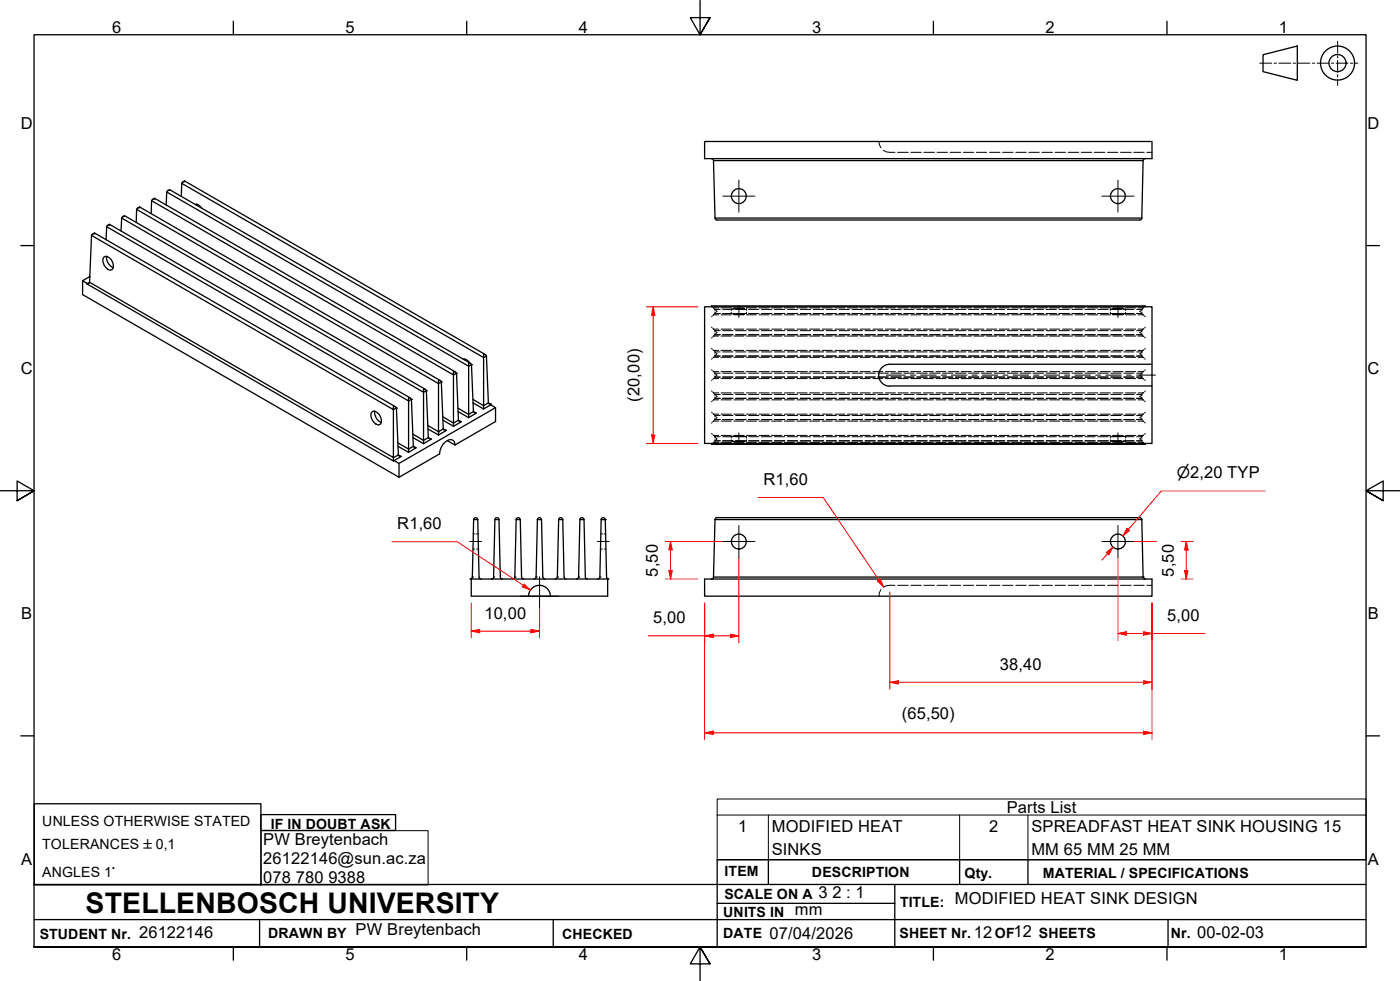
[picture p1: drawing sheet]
<svg xmlns="http://www.w3.org/2000/svg" width="410mm" height="287mm" viewBox="0 0 410 287" stroke-linecap="round" stroke-linejoin="round" font-family="sans-serif">
<!-- layer: Hidden Edges(ISO) -->
<g fill="none" stroke="#000" stroke-width=".29">
<path d="M257.4 41.4l.1 1 .4 .9M258.6 44l.9 .5 2.6 .1M262.8 44.6h3.1M266.7 44.6h3M270.5 44.6h3.1M274.4 44.6h3M278.2 44.6h3.1M282.1 44.6h3M285.9 44.6h3M289.8 44.6h3M293.6 44.6h3M297.4 44.6h3.1"/>
<path d="M301.2 44.6h3.1M305.1 44.6h3.1M308.9 44.6h3.1M312.7 44.6h3.1M316.6 44.6h3.1M320.4 44.6h3.1M324.3 44.6h3M328.1 44.6h3.1M332 44.6h3M335.8 44.6h1.5M208.3 89.5l.2 .2M208.3 95.8l.2 .2"/>
<path d="M208.5 92.5l-.2 .2M208.5 98.8l-.2 .1M208.7 89.9l.2 .2M208.7 96.2l.3 .3M208.9 92.2h.1M208.9 90.1h.1M208.9 98.4h.1M208.9 96.3h.1M208.9 90.1l.1 .2M208.9 96.3h1.5M208.9 90.1h1.5M208.9 92.2h1.5"/>
<path d="M208.9 98.4h1.5M209 92l-.3 .3M209 98.2l-.3 .4M209.2 90.4l.3 .4M209.2 96.7l.3 .3M209.4 91.8h.1M209.4 98h.1M209.4 91.3v.5M209.4 97.6v.4M209.4 98l-.2 .1M209.4 91.8l-.2 .1M209.4 98h1.5"/>
<path d="M209.4 91.8h1.5M209.5 91.5l-.1 .3M209.5 97.7l-.1 .3M209.7 90.9l.2 .2-.2 .2M209.7 97.2l.2 .2-.2 .2M210.9 90.6h-1.5v.3M210.9 96.8h-1.5v.4M211.1 96.3h3M211.1 90.1h3M211.1 92.2h3M211.1 98.4h3M211.6 96.8h3"/>
<path d="M211.6 98h3M211.6 90.6h3M211.6 91.8h3M214.1 90.4v.5M214.1 91.4v.5M214.6 90.4h3.5zM214.6 91.9h3.5zM214.9 96.3h2.9M214.9 90.1h2.9M214.9 92.2h2.9M214.9 98.4h2.9M215.4 96.8h3"/>
<path d="M215.4 98h3M215.4 90.6h3M215.4 91.8h3M218.6 90.4v.5M218.6 91.4v.5M218.6 96.3h2.9M218.6 90.1h2.9M218.6 92.2h2.9M218.6 98.4h2.9M219.2 96.8h3M219.2 98h3M219.2 90.6h3"/>
<path d="M219.2 91.8h3M222.2 96.3h3M222.2 90.1h3M222.2 92.2h3M222.2 98.4h3M222.9 96.8h3.1M222.9 98h3.1M222.9 90.6h3.1M222.9 91.8h3.1M225.9 96.3h3M225.9 90.1h3M225.9 92.2h3"/>
<path d="M225.9 98.4h3M226.8 96.8h3M226.8 98h3M226.8 90.6h3M226.8 91.8h3M229.7 96.3h2.9M229.7 90.1h2.9M229.7 92.2h2.9M229.7 98.4h2.9M230.6 96.8h3M230.6 98h3M230.6 90.6h3"/>
<path d="M230.6 91.8h3M233.4 96.3h2.9M233.4 90.1h2.9M233.4 92.2h2.9M233.4 98.4h2.9M234.3 96.8h3.1M234.3 98h3.1M234.3 90.6h3.1M234.3 91.8h3.1M237 96.3h3M237 90.1h3M237 92.2h3"/>
<path d="M237 98.4h3M238.1 96.8h3.1M238.1 98h3.1M238.1 90.6h3.1M238.1 91.8h3.1M240.7 96.3h3M240.7 90.1h3M240.7 92.2h3M240.7 98.4h3M241.9 96.8h3M241.9 98h3M241.9 90.6h3"/>
<path d="M241.9 91.8h3M244.5 96.3h2.9M244.5 90.1h2.9M244.5 92.2h2.9M244.5 98.4h2.9M245.7 96.8h3M245.7 98h3M245.7 90.6h3M245.7 91.8h3M248.2 96.3h2.9M248.2 90.1h2.9M248.2 92.2h2.9"/>
<path d="M248.2 98.4h2.9M249.5 96.8h3M249.5 98h3M249.5 90.6h3M249.5 91.8h3M251.8 96.3h3M251.8 90.1h3M251.8 92.2h3M251.8 98.4h3M253.3 96.8h3M253.3 98h3M253.3 90.6h3"/>
<path d="M253.3 91.8h3M255.6 96.3h2.9M255.6 90.1h2.9M255.6 92.2h2.9M255.6 98.4h2.9M257 96.8h3.1M257 98h3.1M257 90.6h3.1M257 91.8h3.1M259.3 96.3h2.9M259.3 90.1h2.9M259.3 92.2h2.9"/>
<path d="M259.3 98.4h2.9M260.9 96.8h3M260.9 98h3M260.9 90.6h3M260.9 91.8h3M263 96.3h2.9M263 90.1h2.9M263 92.2h2.9M263 98.4h2.9M264.7 96.8h3M264.7 98h3M264.7 90.6h3"/>
<path d="M264.7 91.8h3M266.6 96.3h3M266.6 90.1h3M266.6 92.2h3M266.6 98.4h3M268.4 96.8h3.1M268.4 98h3.1M268.4 90.6h3.1M268.4 91.8h3.1M270.4 96.3h2.9M270.4 90.1h2.9M270.4 92.2h2.9"/>
<path d="M270.4 98.4h2.9M272.2 96.8h3.1M272.2 98h3.1M272.2 90.6h3.1M272.2 91.8h3.1M274.1 96.3h2.9M274.1 90.1h2.9M274.1 92.2h2.9M274.1 98.4h2.9M276 96.8h3M276 98h3M276 90.6h3"/>
<path d="M276 91.8h3M277.7 96.3h3M277.7 90.1h3M277.7 92.2h3M277.7 98.4h3M279.8 96.8h3M279.8 98h3M279.8 90.6h3M279.8 91.8h3M281.4 96.3h3M281.4 90.1h3M281.4 92.2h3"/>
<path d="M281.4 98.4h3M283.6 96.8h3M283.6 98h3M283.6 90.6h3M283.6 91.8h3M285.2 96.3h2.9M285.2 90.1h2.9M285.2 92.2h2.9M285.2 98.4h2.9M287.3 96.8h3.1M287.3 98h3.1M287.3 90.6h3.1"/>
<path d="M287.3 91.8h3.1M288.9 96.3h2.9M288.9 90.1h2.9M288.9 92.2h2.9M288.9 98.4h2.9M291.1 96.8h3.1M291.1 98h3.1M291.1 90.6h3.1M291.1 91.8h3.1M292.5 96.3h3M292.5 90.1h3M292.5 92.2h3"/>
<path d="M292.5 98.4h3M295 96.8h3M295 98h3M295 90.6h3M295 91.8h3M296.2 96.3h3M296.2 90.1h3M296.2 92.2h3M296.2 98.4h3M298.7 96.8h3.1M298.7 98h3.1M298.7 90.6h3.1"/>
<path d="M298.7 91.8h3.1M300 96.3h2.9M300 90.1h2.9M300 92.2h2.9M300 98.4h2.9M302.5 96.8h3.1M302.5 98h3.1M302.5 90.6h3.1M302.5 91.8h3.1M303.7 96.3h2.9M303.7 90.1h2.9M303.7 92.2h2.9"/>
<path d="M303.7 98.4h2.9M306.3 96.8h3M306.3 98h3M306.3 90.6h3M306.3 91.8h3M307.3 96.3h3M307.3 90.1h3M307.3 92.2h3M307.3 98.4h3M310.1 96.8h3M310.1 98h3M310.1 90.6h3"/>
<path d="M310.1 91.8h3M311.1 96.3h2.9M311.1 90.1h2.9M311.1 92.2h2.9M311.1 98.4h2.9M313.9 96.8h3M313.9 98h3M313.9 90.6h3M313.9 91.8h3M314.8 96.3h2.9M314.8 90.1h2.9M314.8 92.2h2.9"/>
<path d="M314.8 98.4h2.9M317.7 96.8h3M317.7 98h3M317.7 90.6h3M317.7 91.8h3M318.5 96.3h2.9M318.5 90.1h2.9M318.5 92.2h2.9M318.5 98.4h2.9M321.4 96.8h3.1M321.4 98h3.1M321.4 90.6h3.1"/>
<path d="M321.4 91.8h3.1M322.1 96.3h3M322.1 90.1h3M322.1 92.2h3M322.1 98.4h3M325.1 90.4v.5M325.1 91.4v.5M325.2 96.8h3.1M325.2 98h3.1M325.2 90.6h3.1M325.2 91.8h3.1M325.6 90.4h3.5z"/>
<path d="M325.6 91.9h3.5zM325.9 96.3h2.9M325.9 90.1h2.9M325.9 92.2h2.9M325.9 98.4h2.9M329.1 96.8h2.9M329.1 98h2.9M329.1 90.6h2.9M329.1 91.8h2.9M329.6 90.4v.5M329.6 91.4v.5M329.6 96.3h2.9"/>
<path d="M329.6 90.1h2.9M329.6 92.2h2.9M329.6 98.4h2.9M332.8 96.8h1.5v.4M332.8 98h1.5M332.8 90.6h1.5v.3M332.8 91.8h1.5M333.2 96.3h1.5l-.1 .2M333.2 90.1h1.5l-.1 .2M333.2 92.2h1.5M333.2 98.4h1.5M333.9 97.2l-.1 .2 .1 .2"/>
<path d="M333.9 90.9l-.1 .2 .1 .2M334.1 97.7l.2 .3M334.1 91.5l.2 .3M334.3 98h.1M334.3 91.8h.1M334.3 91.3v.5M334.3 97.6v.4M334.3 98l.2 .1M334.3 91.8l.2 .1M334.5 96.7l-.4 .3M334.5 90.4l-.4 .4M334.6 98.2l.1 .2"/>
<path d="M334.6 92l.1 .2M334.7 96.3h.1M334.7 90.1h.1M334.7 98.4h.1M334.7 92.2h.1M334.7 98.4l.3 .2M334.7 92.2l.3 .1M335 96.2l-.3 .1M335 89.9l-.3 .2M335.2 98.8l.1 .1M335.2 92.5l.1 .2M335.3 95.8l-.1 .2"/>
<path d="M335.3 89.5l-.1 .2M208.3 102l.2 .2M208.3 114.4l.2 .2M208.3 108.2l.2 .2M208.5 105l-.2 .2M208.5 117.4l-.2 .2M208.5 111.2l-.2 .2M208.7 102.4l.3 .3M208.7 114.8l.3 .3M208.7 108.6l.3 .3M208.9 104.6h.1M208.9 102.6h.1"/>
<path d="M208.9 117h.1M208.9 115h.1M208.9 110.8h.1M208.9 108.8h.1M208.9 115h1.5M208.9 102.6h1.5M208.9 117h1.5M208.9 104.6h1.5M208.9 108.8h1.5M208.9 110.8h1.5M209 104.5l-.3 .3M209 116.9l-.3 .3"/>
<path d="M209 110.7l-.3 .3M209.2 102.9l.3 .3M209.2 115.3l.2 .2M209.2 109l.2 .2M209.4 104.2h.1M209.4 116.6h.1M209.4 110.4h.1M209.4 103.8v.4M209.4 109.2v.4M209.4 110v.4M209.4 115.5v.3M209.4 116.2v.4"/>
<path d="M209.4 104.2l-.2 .1M209.4 115.5l.1 .1M209.4 116.6l-.2 .2M209.4 115.5h1.5M209.4 116.6h1.5M209.4 104.2h1.5M209.4 109.2l.1 .2M209.4 110.4l-.2 .2M209.4 109.2h1.5M209.4 110.4h1.5M209.5 104l-.1 .2M209.5 116.4l-.1 .2"/>
<path d="M209.5 110.2l-.1 .2M209.7 103.4l.2 .2-.2 .2M209.7 115.8l.2 .2-.2 .2M209.7 109.6l.2 .2-.2 .2M210.9 103h-1.5v.4M211.1 115h3M211.1 102.6h3M211.1 117h3M211.1 104.6h3M211.1 108.8h3M211.1 110.8h3M211.6 115.5h3"/>
<path d="M211.6 116.6h3M211.6 103h3M211.6 104.2h3M211.6 109.2h3M211.6 110.4h3M214.9 115h2.9M214.9 102.6h2.9M214.9 117h2.9M214.9 104.6h2.9M214.9 108.8h2.9M214.9 110.8h2.9M215.4 115.5h3"/>
<path d="M215.4 116.6h3M215.4 103h3M215.4 104.2h3M215.4 109.2h3M215.4 110.4h3M218.6 115h2.9M218.6 102.6h2.9M218.6 117h2.9M218.6 104.6h2.9M218.6 108.8h2.9M218.6 110.8h2.9M219.2 115.5h3"/>
<path d="M219.2 116.6h3M219.2 103h3M219.2 104.2h3M219.2 109.2h3M219.2 110.4h3M222.2 115h3M222.2 102.6h3M222.2 117h3M222.2 104.6h3M222.2 108.8h3M222.2 110.8h3M222.9 115.5h3.1"/>
<path d="M222.9 116.6h3.1M222.9 103h3.1M222.9 104.2h3.1M222.9 109.2h3.1M222.9 110.4h3.1M225.9 115h3M225.9 102.6h3M225.9 117h3M225.9 104.6h3M225.9 108.8h3M225.9 110.8h3M226.8 115.5h3"/>
<path d="M226.8 116.6h3M226.8 103h3M226.8 104.2h3M226.8 109.2h3M226.8 110.4h3M229.7 115h2.9M229.7 102.6h2.9M229.7 117h2.9M229.7 104.6h2.9M229.7 108.8h2.9M229.7 110.8h2.9M230.6 115.5h3"/>
<path d="M230.6 116.6h3M230.6 103h3M230.6 104.2h3M230.6 109.2h3M230.6 110.4h3M233.4 115h2.9M233.4 102.6h2.9M233.4 117h2.9M233.4 104.6h2.9M233.4 108.8h2.9M233.4 110.8h2.9M234.3 115.5h3.1"/>
<path d="M234.3 116.6h3.1M234.3 103h3.1M234.3 104.2h3.1M234.3 109.2h3.1M234.3 110.4h3.1M237 115h3M237 102.6h3M237 117h3M237 104.6h3M237 108.8h3M237 110.8h3M238.1 115.5h3.1"/>
<path d="M238.1 116.6h3.1M238.1 103h3.1M238.1 104.2h3.1M238.1 109.2h3.1M238.1 110.4h3.1M240.7 115h3M240.7 102.6h3M240.7 117h3M240.7 104.6h3M240.7 108.8h3M240.7 110.8h3M241.9 115.5h3"/>
<path d="M241.9 116.6h3M241.9 103h3M241.9 104.2h3M241.9 109.2h3M241.9 110.4h3M244.5 115h2.9M244.5 102.6h2.9M244.5 117h2.9M244.5 104.6h2.9M244.5 108.8h2.9M244.5 110.8h2.9M245.7 115.5h3"/>
<path d="M245.7 116.6h3M245.7 103h3M245.7 104.2h3M245.7 109.2h3M245.7 110.4h3M248.2 115h2.9M248.2 102.6h2.9M248.2 117h2.9M248.2 104.6h2.9M248.2 108.8h2.9M248.2 110.8h2.9M249.5 115.5h3"/>
<path d="M249.5 116.6h3M249.5 103h3M249.5 104.2h3M249.5 109.2h3M249.5 110.4h3M251.8 115h3M251.8 102.6h3M251.8 117h3M251.8 104.6h3M251.8 108.8h3M251.8 110.8h3M253.3 115.5h3"/>
<path d="M253.3 116.6h3M253.3 103h3M253.3 104.2h3M253.3 109.2h3M253.3 110.4h3M255.6 115h2.9M255.6 102.6h2.9M255.6 117h2.9M255.6 104.6h2.9M255.6 108.8h2.9M255.6 110.8h2.9M257 115.5h3.1"/>
<path d="M257 116.6h3.1M257 103h3.1M257 104.2h3.1M257 109.2h3.1M257 110.4h3.1M259.3 115h2.9M259.3 102.6h2.9M259.3 117h2.9M259.3 104.6h2.9M259.3 108.8h2.9M259.3 110.8h2.9M260.9 115.5h3"/>
<path d="M260.9 116.6h3M260.9 103h3M260.9 104.2h3M260.9 109.2h3M260.9 110.4h3M263 115h2.9M263 102.6h2.9M263 117h2.9M263 104.6h2.9M263 108.8h2.9M263 110.8h2.9M264.7 115.5h3"/>
<path d="M264.7 116.6h3M264.7 103h3M264.7 104.2h3M264.7 109.2h3M264.7 110.4h3M266.6 115h3M266.6 102.6h3M266.6 117h3M266.6 104.6h3M266.6 108.8h3M266.6 110.8h3M268.4 115.5h3.1"/>
<path d="M268.4 116.6h3.1M268.4 103h3.1M268.4 104.2h3.1M268.4 109.2h3.1M268.4 110.4h3.1M270.4 115h2.9M270.4 102.6h2.9M270.4 117h2.9M270.4 104.6h2.9M270.4 108.8h2.9M270.4 110.8h2.9M272.2 115.5h3.1"/>
<path d="M272.2 116.6h3.1M272.2 103h3.1M272.2 104.2h3.1M272.2 109.2h3.1M272.2 110.4h3.1M274.1 115h2.9M274.1 102.6h2.9M274.1 117h2.9M274.1 104.6h2.9M274.1 108.8h2.9M274.1 110.8h2.9M276 115.5h3"/>
<path d="M276 116.6h3M276 103h3M276 104.2h3M276 109.2h3M276 110.4h3M277.7 115h3M277.7 102.6h3M277.7 117h3M277.7 104.6h3M277.7 108.8h3M277.7 110.8h3M279.8 115.5h3"/>
<path d="M279.8 116.6h3M279.8 103h3M279.8 104.2h3M279.8 109.2h3M279.8 110.4h3M281.4 115h3M281.4 102.6h3M281.4 117h3M281.4 104.6h3M281.4 108.8h3M281.4 110.8h3M283.6 115.5h3"/>
<path d="M283.6 116.6h3M283.6 103h3M283.6 104.2h3M283.6 109.2h3M283.6 110.4h3M285.2 115h2.9M285.2 102.6h2.9M285.2 117h2.9M285.2 104.6h2.9M285.2 108.8h2.9M285.2 110.8h2.9M287.3 115.5h3.1"/>
<path d="M287.3 116.6h3.1M287.3 103h3.1M287.3 104.2h3.1M287.3 109.2h3.1M287.3 110.4h3.1M288.9 115h2.9M288.9 102.6h2.9M288.9 117h2.9M288.9 104.6h2.9M288.9 108.8h2.9M288.9 110.8h2.9M291.1 115.5h3.1"/>
<path d="M291.1 116.6h3.1M291.1 103h3.1M291.1 104.2h3.1M291.1 109.2h3.1M291.1 110.4h3.1M292.5 115h3M292.5 102.6h3M292.5 117h3M292.5 104.6h3M292.5 108.8h3M292.5 110.8h3M295 115.5h3"/>
<path d="M295 116.6h3M295 103h3M295 104.2h3M295 109.2h3M295 110.4h3M296.2 115h3M296.2 102.6h3M296.2 117h3M296.2 104.6h3M296.2 108.8h3M296.2 110.8h3M298.7 115.5h3.1"/>
<path d="M298.7 116.6h3.1M298.7 103h3.1M298.7 104.2h3.1M298.7 109.2h3.1M298.7 110.4h3.1M300 115h2.9M300 102.6h2.9M300 117h2.9M300 104.6h2.9M300 108.8h2.9M300 110.8h2.9M302.5 115.5h3.1"/>
<path d="M302.5 116.6h3.1M302.5 103h3.1M302.5 104.2h3.1M302.5 109.2h3.1M302.5 110.4h3.1M303.7 115h2.9M303.7 102.6h2.9M303.7 117h2.9M303.7 104.6h2.9M303.7 108.8h2.9M303.7 110.8h2.9M306.3 115.5h3"/>
<path d="M306.3 116.6h3M306.3 103h3M306.3 104.2h3M306.3 109.2h3M306.3 110.4h3M307.3 115h3M307.3 102.6h3M307.3 117h3M307.3 104.6h3M307.3 108.8h3M307.3 110.8h3M310.1 115.5h3"/>
<path d="M310.1 116.6h3M310.1 103h3M310.1 104.2h3M310.1 109.2h3M310.1 110.4h3M311.1 115h2.9M311.1 102.6h2.9M311.1 117h2.9M311.1 104.6h2.9M311.1 108.8h2.9M311.1 110.8h2.9M313.9 115.5h3"/>
<path d="M313.9 116.6h3M313.9 103h3M313.9 104.2h3M313.9 109.2h3M313.9 110.4h3M314.8 115h2.9M314.8 102.6h2.9M314.8 117h2.9M314.8 104.6h2.9M314.8 108.8h2.9M314.8 110.8h2.9M317.7 115.5h3"/>
<path d="M317.7 116.6h3M317.7 103h3M317.7 104.2h3M317.7 109.2h3M317.7 110.4h3M318.5 115h2.9M318.5 102.6h2.9M318.5 117h2.9M318.5 104.6h2.9M318.5 108.8h2.9M318.5 110.8h2.9M321.4 115.5h3.1"/>
<path d="M321.4 116.6h3.1M321.4 103h3.1M321.4 104.2h3.1M321.4 109.2h3.1M321.4 110.4h3.1M322.1 115h3M322.1 102.6h3M322.1 117h3M322.1 104.6h3M322.1 108.8h3M322.1 110.8h3M325.2 115.5h3.1"/>
<path d="M325.2 116.6h3.1M325.2 103h3.1M325.2 104.2h3.1M325.2 109.2h3.1M325.2 110.4h3.1M325.9 115h2.9M325.9 102.6h2.9M325.9 117h2.9M325.9 104.6h2.9M325.9 108.8h2.9M325.9 110.8h2.9M329.1 115.5h2.9"/>
<path d="M329.1 116.6h2.9M329.1 103h2.9M329.1 104.2h2.9M329.1 109.2h2.9M329.1 110.4h2.9M329.6 115h2.9M329.6 102.6h2.9M329.6 117h2.9M329.6 104.6h2.9M329.6 108.8h2.9M329.6 110.8h2.9M332.8 115.5h1.5"/>
<path d="M332.8 116.6h1.5M332.8 103h1.5v.4M332.8 104.2h1.5M332.8 109.2h1.5M332.8 110.4h1.5M333.2 115h1.5l-.1 .1M333.2 102.6h1.5l-.1 .1M333.2 117h1.5M333.2 104.6h1.5M333.2 108.8h1.5M333.2 110.8h1.5M333.9 115.8l-.1 .2 .1 .2"/>
<path d="M333.9 103.4l-.1 .2 .1 .2M333.9 109.6l-.1 .2 .1 .2M334.1 116.4l.2 .2M334.1 104l.2 .2M334.1 110.2l.2 .2M334.3 116.6h.1M334.3 104.2h.1M334.3 110v.4M334.3 115.5l-.2 .1M334.3 104.2l.2 .1M334.3 103.8v.4M334.3 109.2v.4"/>
<path d="M334.3 115.5v.3M334.3 116.2v.4M334.3 116.6l.2 .2M334.3 109.2l-.2 .2M334.3 110.4l.2 .2M334.5 115.3l-.2 .2M334.5 102.9l-.4 .3M334.5 109l-.2 .2M334.6 104.5l.1 .1M334.6 116.9l.1 .1M334.6 110.7l.1 .1M334.7 115h.1"/>
<path d="M334.7 102.6h.1M334.7 117h.1M334.7 104.6h.1M334.7 108.8h.1M334.7 110.8h.1M334.7 117l.3 .2M334.7 104.6l.3 .2M334.7 108.8l-.1 .1M334.7 110.8l.3 .2M335 114.8l-.3 .2M335 102.4l-.3 .2M335 108.6l-.3 .2"/>
<path d="M335.2 117.4l.1 .2M335.2 105l.1 .2M335.2 111.2l.1 .2M335.3 114.4l-.1 .2M335.3 102l-.1 .2M335.3 108.2l-.1 .2M208.3 126.9l.2 .2M208.3 120.7l.2 .2M208.5 123.6l-.2 .2M208.5 129.9l-.2 .2M208.7 127.3l.3 .3M208.7 121l.2 .2"/>
<path d="M208.9 123.3h.1M208.9 121.2h.1M208.9 129.5h.1M208.9 127.5h.1M208.9 121.2l.1 .2M208.9 127.5h1.5M208.9 121.2h1.5M208.9 129.5h1.5M208.9 123.3h1.5M209 123.1l-.3 .4M209 129.4l-.3 .3M209.2 121.5l.2 .1"/>
<path d="M209.2 127.7l.2 .1M209.4 122.8h.1M209.4 129h.1M209.4 121.6v.5M209.4 122.4v.4M209.4 127.8v.5M209.4 128.7v.3M209.4 121.6l.1 .3M209.4 127.8l.1 .3M209.4 129h1.5M209.4 127.8h1.5M209.4 121.6h1.5"/>
<path d="M209.4 122.8h1.5M209.5 122.6l-.3 .4M209.5 128.9l-.3 .3M209.7 122.1l.2 .2-.2 .1M209.7 128.3l.2 .2-.2 .2M211.1 127.5h3M211.1 121.2h3M211.1 129.5h3M211.1 123.3h3M211.6 129h3M211.6 127.8h3M211.6 121.6h3"/>
<path d="M211.6 122.8h3M214.1 127.7v.5M214.1 128.7v.5M214.6 127.7h3.5zM214.6 129.2h3.5zM214.9 127.5h2.9M214.9 121.2h2.9M214.9 129.5h2.9M214.9 123.3h2.9M215.4 129h3M215.4 127.8h3M215.4 121.6h3"/>
<path d="M215.4 122.8h3M218.6 127.7v.5M218.6 128.7v.5M218.6 127.5h2.9M218.6 121.2h2.9M218.6 129.5h2.9M218.6 123.3h2.9M219.2 129h3M219.2 127.8h3M219.2 121.6h3M219.2 122.8h3M222.2 127.5h3"/>
<path d="M222.2 121.2h3M222.2 129.5h3M222.2 123.3h3M222.9 129h3.1M222.9 127.8h3.1M222.9 121.6h3.1M222.9 122.8h3.1M225.9 127.5h3M225.9 121.2h3M225.9 129.5h3M225.9 123.3h3M226.8 129h3"/>
<path d="M226.8 127.8h3M226.8 121.6h3M226.8 122.8h3M229.7 127.5h2.9M229.7 121.2h2.9M229.7 129.5h2.9M229.7 123.3h2.9M230.6 129h3M230.6 127.8h3M230.6 121.6h3M230.6 122.8h3M233.4 127.5h2.9"/>
<path d="M233.4 121.2h2.9M233.4 129.5h2.9M233.4 123.3h2.9M234.3 129h3.1M234.3 127.8h3.1M234.3 121.6h3.1M234.3 122.8h3.1M237 127.5h3M237 121.2h3M237 129.5h3M237 123.3h3M238.1 129h3.1"/>
<path d="M238.1 127.8h3.1M238.1 121.6h3.1M238.1 122.8h3.1M240.7 127.5h3M240.7 121.2h3M240.7 129.5h3M240.7 123.3h3M241.9 129h3M241.9 127.8h3M241.9 121.6h3M241.9 122.8h3M244.5 127.5h2.9"/>
<path d="M244.5 121.2h2.9M244.5 129.5h2.9M244.5 123.3h2.9M245.7 129h3M245.7 127.8h3M245.7 121.6h3M245.7 122.8h3M248.2 127.5h2.9M248.2 121.2h2.9M248.2 129.5h2.9M248.2 123.3h2.9M249.5 129h3"/>
<path d="M249.5 127.8h3M249.5 121.6h3M249.5 122.8h3M251.8 127.5h3M251.8 121.2h3M251.8 129.5h3M251.8 123.3h3M253.3 129h3M253.3 127.8h3M253.3 121.6h3M253.3 122.8h3M255.6 127.5h2.9"/>
<path d="M255.6 121.2h2.9M255.6 129.5h2.9M255.6 123.3h2.9M257 129h3.1M257 127.8h3.1M257 121.6h3.1M257 122.8h3.1M259.3 127.5h2.9M259.3 121.2h2.9M259.3 129.5h2.9M259.3 123.3h2.9M260.9 129h3"/>
<path d="M260.9 127.8h3M260.9 121.6h3M260.9 122.8h3M263 127.5h2.9M263 121.2h2.9M263 129.5h2.9M263 123.3h2.9M264.7 129h3M264.7 127.8h3M264.7 121.6h3M264.7 122.8h3M266.6 127.5h3"/>
<path d="M266.6 121.2h3M266.6 129.5h3M266.6 123.3h3M268.4 129h3.1M268.4 127.8h3.1M268.4 121.6h3.1M268.4 122.8h3.1M270.4 127.5h2.9M270.4 121.2h2.9M270.4 129.5h2.9M270.4 123.3h2.9M272.2 129h3.1"/>
<path d="M272.2 127.8h3.1M272.2 121.6h3.1M272.2 122.8h3.1M274.1 127.5h2.9M274.1 121.2h2.9M274.1 129.5h2.9M274.1 123.3h2.9M276 129h3M276 127.8h3M276 121.6h3M276 122.8h3M277.7 127.5h3"/>
<path d="M277.7 121.2h3M277.7 129.5h3M277.7 123.3h3M279.8 129h3M279.8 127.8h3M279.8 121.6h3M279.8 122.8h3M281.4 127.5h3M281.4 121.2h3M281.4 129.5h3M281.4 123.3h3M283.6 129h3"/>
<path d="M283.6 127.8h3M283.6 121.6h3M283.6 122.8h3M285.2 127.5h2.9M285.2 121.2h2.9M285.2 129.5h2.9M285.2 123.3h2.9M287.3 129h3.1M287.3 127.8h3.1M287.3 121.6h3.1M287.3 122.8h3.1M288.9 127.5h2.9"/>
<path d="M288.9 121.2h2.9M288.9 129.5h2.9M288.9 123.3h2.9M291.1 129h3.1M291.1 127.8h3.1M291.1 121.6h3.1M291.1 122.8h3.1M292.5 127.5h3M292.5 121.2h3M292.5 129.5h3M292.5 123.3h3M295 129h3"/>
<path d="M295 127.8h3M295 121.6h3M295 122.8h3M296.2 127.5h3M296.2 121.2h3M296.2 129.5h3M296.2 123.3h3M298.7 129h3.1M298.7 127.8h3.1M298.7 121.6h3.1M298.7 122.8h3.1M300 127.5h2.9"/>
<path d="M300 121.2h2.9M300 129.5h2.9M300 123.3h2.9M302.5 129h3.1M302.5 127.8h3.1M302.5 121.6h3.1M302.5 122.8h3.1M303.7 127.5h2.9M303.7 121.2h2.9M303.7 129.5h2.9M303.7 123.3h2.9M306.3 129h3"/>
<path d="M306.3 127.8h3M306.3 121.6h3M306.3 122.8h3M307.3 127.5h3M307.3 121.2h3M307.3 129.5h3M307.3 123.3h3M310.1 129h3M310.1 127.8h3M310.1 121.6h3M310.1 122.8h3M311.1 127.5h2.9"/>
<path d="M311.1 121.2h2.9M311.1 129.5h2.9M311.1 123.3h2.9M313.9 129h3M313.9 127.8h3M313.9 121.6h3M313.9 122.8h3M314.8 127.5h2.9M314.8 121.2h2.9M314.8 129.5h2.9M314.8 123.3h2.9M317.7 129h3"/>
<path d="M317.7 127.8h3M317.7 121.6h3M317.7 122.8h3M318.5 127.5h2.9M318.5 121.2h2.9M318.5 129.5h2.9M318.5 123.3h2.9M321.4 129h3.1M321.4 127.8h3.1M321.4 121.6h3.1M321.4 122.8h3.1M322.1 127.5h3"/>
<path d="M322.1 121.2h3M322.1 129.5h3M322.1 123.3h3M325.1 127.7v.5M325.1 128.7v.5M325.2 129h3.1M325.2 127.8h3.1M325.2 121.6h3.1M325.2 122.8h3.1M325.6 127.7h3.5zM325.6 129.2h3.5zM325.9 127.5h2.9"/>
<path d="M325.9 121.2h2.9M325.9 129.5h2.9M325.9 123.3h2.9M329.1 129h2.9M329.1 127.8h2.9M329.1 121.6h2.9M329.1 122.8h2.9M329.6 127.7v.5M329.6 128.7v.5M329.6 127.5h2.9M329.6 121.2h2.9M329.6 129.5h2.9"/>
<path d="M329.6 123.3h2.9M332.8 129h1.5zM332.8 127.8h1.5M332.8 121.6h1.5M332.8 122.8h1.5M333.2 127.5h1.5l-.1 .1M333.2 121.2h1.5l-.1 .2M333.2 129.5h1.5M333.2 123.3h1.5M333.9 128.3l-.1 .2 .1 .2M333.9 122.1l-.1 .2 .1 .1M334.1 128.9l.4 .3"/>
<path d="M334.1 122.6l.4 .4M334.3 122.8h.1M334.3 127.8l-.2 .3M334.3 121.6l-.2 .3M334.3 121.6v.5M334.3 122.4v.4M334.3 127.8v.5M334.3 128.7v.3M334.5 127.7l-.2 .1M334.5 121.5l-.2 .1M334.6 123.1l.1 .2M334.6 129.4l.1 .1"/>
<path d="M334.7 127.5h.1M334.7 121.2h.1M334.7 123.3h.1M334.7 129.5h.1M334.7 123.3l.3 .2M334.7 129.5l.3 .2M335 127.3l-.3 .2M335 121l-.3 .2M335.2 129.9l.1 .2M335.2 123.6l.1 .2M335.3 126.9l-.1 .2M335.3 120.7l-.1 .2"/>
<path d="M138.6 156.3h.5M139.5 156.3h.5M175.9 156.3h.5M176.8 156.3h.5M138.5 160.7h.5M139.6 160.7h.5M175.8 160.7h.5M176.9 160.7h.5M257.9 172.6l-.4 .9-.1 1M262.1 171.3l-2.6 .2-.9 .4M262.8 171.3h3.1M266.7 171.3h3"/>
<path d="M270.5 171.3h3.1M274.4 171.3h3M278.2 171.3h3.1M282.1 171.3h3M285.9 171.3h3M289.8 171.3h3M293.6 171.3h3M297.4 171.3h3.1M301.2 171.3h3.1M305.1 171.3h3.1M308.9 171.3h3.1M312.7 171.3h3.1"/>
<path d="M316.6 171.3h3.1M320.4 171.3h3.1M324.3 171.3h3M328.1 171.3h3.1M332 171.3h3M335.8 171.3h1.5"/>
</g>
<!-- layer: Visible Edges(ISO) -->
<g fill="none" stroke="#000" stroke-width=".38">
<path d="M44.4 58.8l88.4 50.9v-.9l.4 .1 .5 .4M44.4 58.8l-.1 3.8M45.3 58.1v.1l-.5 .1-.4 .5M45.3 58.1l-.7 .3M45.3 58.1l88.1 50.8M48.8 56.2l88.4 51v-1l.7 .3 .1 .3M48.8 56.2l-.2 3.8M49.7 55.5l-.9 .7M49.7 55.5l-.6 .3M49.7 55.5l88.1 50.9M53.2 53.7l88.4 51v-1l.4 .1 .4 .4M53.2 53.7l-.1 3.8"/>
<path d="M54 53l-.8 .7M54 53l-.5 .3M54 53l88.2 50.8M57.1 59.8a1.8 1.8 0 0 1 2 1.1M57.6 59.8v.3M206.3 41.4h131v5h-131zM208.3 46.4l.6 .3v.3M208.9 47l.5 16.8M208.9 47h125.8l-.4 16.8M335.3 46.4l-.3 .1-.3 .5M26.8 68.9l-.6 13.7M26.8 68.9l88.4 51v-1l.4 .1 .5 .5"/>
<path d="M27.7 68.2v.2l-.5 .1-.4 .4M27.7 68.2l-.6 .3M27.7 68.2l88.1 50.9M30.4 75.3l.4-.2a2.55 2.55 0 0 1 2 3.8 1.88 1.88 0 0 1-2.3-1.3l-.4-1.6zM31.2 75a3.2 3.2 0 0 0 1.9 3.4M31.2 66.4l88.4 51v-1l.7 .3 .2 .2M31.2 66.4l-.1 3.8M32.1 65.7v.2l-.8 .2-.1 .3M32.1 65.7l-.6 .3M32.1 65.7l88.1 50.8M35.6 63.8l88.4 51v-.9h.5l.3 .5M35.6 63.8l-.2 3.8"/>
<path d="M36.4 63.1l-.8 .7M36.4 63.1l-.5 .4M36.4 63.1l88.2 50.9M40 61.3l88.4 51M40 61.3l-.1 3.8M40.9 60.6v.2h-.5l-.4 .5M40.9 60.6l88.1 50.9M40.9 60.6l-.6 .3M209.4 63.8l.2 .5 .3 .1h123.9l.5-.6M209.4 63.8h124.9M24.2 82.2v4l92.6 53.5 11.9-6.8a4.1 4.1 0 0 1 3.4-4.2l.6 .2 .4 .5 .1 .9M25.4 83.1l89.8 51.9v-1.1"/>
<path d="M26.2 82.6v.3l-.8 .2M26.2 82.6l89 51.3v-14l.9-.4M26.4 80.9l-2.2 1.3 1.4 .8-.2 .1M208.3 89.8v-.3h127v.3M116.1 119.5l.5 13.7 .2 .2 .7 .2M120.5 116.9l-.9 .5v14.1l-3.1-1.9M120.5 116.9l.5 13.7 .2 .3 .7 .2M124.8 114.4l-.8 .4v14.1l-3.1-1.8M124.8 114.4l.6 13.7 .1 .2 .8 .2M128.4 112.3v15M128.4 112.3l.8-.5 .6 13.8 .1 .2 .8 .2M129.2 111.8v-.2l-.8-.3v1"/>
<path d="M133.7 109.3l-.9 .4v14.1l-3.1-1.8M133.7 109.3l.5 13.7 .2 .3 .7 .2M135.6 105.1a2 2 0 0 1 1.9 1.1M136.1 105.1v.3M138 106.8l-.8 .4v14.1l-3.2-1.8M138 106.8l.6 13.7 .1 .2 .7 .2M138.5 116.9l3.1 1.9v-14.1l.8-.5 .6 13.7 .9 .5M141.6 118.8v.9M143 117.9l.1 .3 .8 .2M143.9 118.4l-.2 .1 1.4 .8-28.3 16.4-1.4-.9-.2 .2M145.1 119.3v4.1l-11.9 6.9M260.5 113h76.8v-6.4h-76.8a3.2 3.2 0 0 0-3.2 3.2 3.2 3.2 0 0 0 3.2 3.2"/>
<path d="M337.3 106.6v-16.8h-131v40h131v-16.8M108.8 120.7l.5-.4a2.65 2.65 0 0 1 2 3.9 1.91 1.91 0 0 1-2.3-1.3l-.4-1.6zM109.7 120.3a3.3 3.3 0 0 0 1.9 3.4M116.8 135.7v4M119.6 131.5v.9M124 128.9v1M125.3 124.5l3.1 1.9M130.9 129l2.3 1.3M132.8 123.8v1M137.2 121.3v1M208.3 129.8v.3h127v-.3M138.7 152.1v-.3a.61 .61 0 0 1 .7-.3 .61 .61 0 0 1 .5 .6"/>
<path d="M138.7 152.1l-.4 16.8-.1 .3-.5 .3h40.5l-.5-.3-.1-.3-.4-16.8h-1.2M138.7 152.1h1.2M139.9 152.1l.4 16.8 .3 .5 .3 .1M144.9 152.1l.1-.3a.61 .61 0 0 1 .6-.3 .61 .61 0 0 1 .5 .6M144.9 152.1l-.4 16.8v.3l-.6 .3M144.9 152.1h1.2M146.1 152.1l.4 16.8 .3 .5 .3 .1M151.1 152.1l.1-.3a.61 .61 0 0 1 .7-.3 .61 .61 0 0 1 .4 .6M151.1 152.1l-.4 16.8-.3 .5-.3 .1M151.1 152.1h1.2M152.3 152.1l.4 16.8 .3 .5 .4 .1M157.4 152.1v-.3a.61 .61 0 0 1 .7-.3 .61 .61 0 0 1 .5 .6"/>
<path d="M157.4 152.1l-.4 16.8-.3 .5-.4 .1M157.4 152.1h1.2l.3 16.8 .4 .5 .3 .1M163.6 152.1v-.3a.61 .61 0 0 1 .7-.3 .61 .61 0 0 1 .5 .6M163.6 152.1l-.4 16.8-.3 .5-.3 .1M163.6 152.1h1.2M164.8 152.1l.4 16.8 .3 .5 .3 .1M169.8 152.1l.1-.3a.61 .61 0 0 1 .6-.3 .61 .61 0 0 1 .5 .6M169.8 152.1l-.4 16.8-.3 .5-.3 .1M169.8 152.1h1.2M171 152.1l.4 16.8 .3 .5 .3 .1M176 152.1l.1-.3a.61 .61 0 0 1 .7-.3 .61 .61 0 0 1 .4 .6M176 152.1l-.4 16.8-.3 .5-.3 .1"/>
<path d="M209.4 152.1l.2-.5 .3-.1h123.9l.5 .6M209.4 152.1l-.5 16.8M209.4 152.1h124.9M334.3 152.1l.4 16.8h-125.8M138 169.5v5h39.9v-5M154.7 174.5a3.2 3.2 0 0 1 3.3-3.2 3.2 3.2 0 0 1 3.2 3.2M206.3 169.5h131v5h-131zM208.9 168.9v.3l-.6 .3M334.7 168.9l.3 .5 .3 .1"/>
<circle cx="216.3" cy="57.4" r="2.2"/>
<circle cx="327.3" cy="57.4" r="2.2"/>
<circle cx="216.3" cy="158.5" r="2.2"/>
<circle cx="327.3" cy="158.5" r="2.2"/>
</g>
<g fill="#000">
<circle cx="116.1" cy="119.5" r=".19"/>
<circle cx="120.5" cy="116.9" r=".19"/>
<circle cx="124.8" cy="114.4" r=".19"/>
<circle cx="129.2" cy="111.8" r=".19"/>
<circle cx="133.7" cy="109.3" r=".19"/>
<circle cx="138" cy="106.8" r=".19"/>
<circle cx="142.4" cy="104.2" r=".19"/>
<circle cx="128.4" cy="126.4" r=".19"/>
<circle cx="177.2" cy="152.1" r=".19"/>
<circle cx="138.3" cy="168.9" r=".19"/>
<circle cx="144.5" cy="168.9" r=".19"/>
<circle cx="150.7" cy="168.9" r=".19"/>
<circle cx="157" cy="168.9" r=".19"/>
<circle cx="163.2" cy="168.9" r=".19"/>
<circle cx="169.4" cy="168.9" r=".19"/>
<circle cx="175.6" cy="168.9" r=".19"/>
<circle cx="334.7" cy="168.9" r=".19"/>
</g>
<!-- layer: Visible Tangent Edges(ISO) -->
<path d="M26.2 82.6l-.6 .4M138.5 117.9l3.1 1.8 2.1-1.2M143 117.9l-1.4 .9M115.2 134l1.4-.8 .9 .4-2.1 1.2M116.5 130.6l3.1 1.8 2.3-1.3-.9-.5-1.4 .9M120.9 128.1l3.1 1.8 2.3-1.4-.9-.4-1.4 .8M125.3 125.6l3.1 1.7 2.3-1.3-.9-.4-1.4 .8M129.7 123l3.1 1.8 2.3-1.3-.9-.5-1.4 .8M134.1 120.5l3.1 1.8 2.2-1.4-.8-.4-1.4 .8" fill="none" stroke="#000" stroke-width=".38"/>
<!-- layer: Symbols(ISO) -->
<path d="M210 238.6v-4.7h190v4.7M210 238.6v13.1h190v-13.1M210 238.6h190M225 238.6v13.1M281 238.6v13.1M301 238.6v13.1M76.5 243.2h48.8v15.8h-48.8z" fill="none" stroke="#000" stroke-width=".29"/>
<!-- layer: Border_0 -->
<g fill="none" stroke="#000" stroke-width=".38">
<path d="M68.3 6.2v4M136.7 6.2v4M205 .1v10.1l-2.9-5h5.8l-2.9 5 2.9-5M273.3 6.2v4M341.7 6.2v4M6.1 71.9h3.9M400 71.9h3.9M0 143.7h10l-5-2.9v5.8l5-2.9-5 2.9M410 143.7h-10l5-2.9v5.8l-5-2.9 5 2.9M6.1 215.4h3.9M400 215.4h3.9M10 277.2v-267h390v267h-390h390"/>
<path d="M68.3 277.2v3.9M136.7 277.2v3.9M273.3 277.2v3.9M341.7 277.2v3.9M207.9 282.1l-2.9-4.9 2.9 4.9h-5.8l2.9-4.9v10"/>
</g>
<!-- layer: Sketch Geometry(ISO) -->
<g fill="none" stroke="#000" stroke-width=".38">
<path d="M369.8 16l10.1-2.5v10l-10.1-2.5zM10 235.3h66.4v23.7h-66.4zM76.4 238.5h39.4v4.6h-39.4zM10 258.9h390M225 251.7v7.2M262 258.9v18.3M281 251.7v7.2M301 251.7v7.2M400 251.7h-190v25.5M10 277.2h390M10 269.2h390M76 269.2v8"/>
<path d="M162 269.2v8M210 264.4h52M342 269.2v8"/>
<circle cx="391.6" cy="18.5" r="5"/>
<circle cx="391.6" cy="18.5" r="2.51"/>
</g>
<g fill="none" stroke="#000" stroke-width=".29">
<path d="M368.9 18.5h3.5M373.1 18.5h.7M374.5 18.5h3.5M378.7 18.5h.6M380 18.5h3.5M384.2 18.5h.7M385.6 18.5h3.5M389.8 18.5h.7M391.2 18.5h3.5M391.7 12.1v3.5M391.7 16.3v.7M391.7 17.7v3.5"/>
<path d="M395.4 18.5h.7M396.8 18.5h.8M391.7 21.9v.7M391.7 23.3v1.7"/>
</g>
<!-- layer: Dimensions(ISO) -->
<path d="M206.3 214.5h2.6" fill="none" stroke="#f00" stroke-width=".29"/>
<path d="M206.3 214.5l2.6-.5v1z" fill="#f00"/>
<path d="M206.3 214.5l2.6-.5v1zM334.8 214.5h2.5" fill="none" stroke="#f00" stroke-width=".29"/>
<path d="M334.8 214l2.5 .5-2.5 .5z" fill="#f00"/>
<path d="M191.3 89.8v2.5M206.3 176.5v40M337.3 176.5v40M208.9 214.5h125.9M334.8 214l2.5 .5-2.5 .5z" fill="none" stroke="#f00" stroke-width=".29"/>
<path d="M191.3 89.8l.5 2.5h-1z" fill="#f00"/>
<path d="M191.3 89.8l.5 2.5h-1zM191.3 127.3v2.5" fill="none" stroke="#f00" stroke-width=".29"/>
<path d="M190.8 127.3h1l-.5 2.5z" fill="#f00"/>
<path d="M189.3 89.8h15M191.3 92.3v35M189.3 129.8h15M190.8 127.3h1l-.5 2.5zM347.3 167v2.5" fill="none" stroke="#f00" stroke-width=".29"/>
<path d="M346.8 167h1.1l-.6 2.5z" fill="#f00"/>
<path d="M347.3 158.5v2.5M346.8 167h1.1l-.6 2.5z" fill="none" stroke="#f00" stroke-width=".29"/>
<path d="M347.3 158.5l.6 2.5h-1.1z" fill="#f00"/>
<path d="M332 158.5h6.6M345.8 158.5h3.5M347.3 158.5l.6 2.5h-1.1zM345.8 169.5h3.5M347.3 161v6M334.8 185.4h2.5" fill="none" stroke="#f00" stroke-width=".29"/>
<path d="M334.8 184.9l2.5 .5-2.5 .5z" fill="#f00"/>
<path d="M327.3 185.4h2.5M334.8 184.9l2.5 .5-2.5 .5z" fill="none" stroke="#f00" stroke-width=".29"/>
<path d="M327.3 185.4l2.5-.5v1z" fill="#f00"/>
<path d="M327.3 163.2v24.3M337.3 176.5v11M206.3 186.1h2.6M327.3 185.4l2.5-.5v1zM329.8 185.4h5M337.3 185.4h15.5" fill="none" stroke="#f00" stroke-width=".29"/>
<path d="M206.3 186.1l2.6-.5v1z" fill="#f00"/>
<path d="M206.3 186.1l2.6-.5v1zM213.9 186.1h2.4" fill="none" stroke="#f00" stroke-width=".29"/>
<path d="M213.9 185.6l2.4 .5-2.4 .5z" fill="#f00"/>
<path d="M196.3 158.5v2.5M206.3 176.5v11.7M216.3 163.2v25M189.8 186.1h16.5M208.9 186.1h5M213.9 185.6l2.4 .5-2.4 .5z" fill="none" stroke="#f00" stroke-width=".29"/>
<path d="M196.3 158.5l.5 2.5h-1z" fill="#f00"/>
<path d="M196.3 158.5l.5 2.5h-1zM196.3 167v2.5" fill="none" stroke="#f00" stroke-width=".29"/>
<path d="M195.8 167h1l-.5 2.5z" fill="#f00"/>
<path d="M194.8 158.5h16.8M153.2 171.3l2.1 1.4M194.8 169.5h9.5M195.8 167h1l-.5 2.5zM196.3 161v6" fill="none" stroke="#f00" stroke-width=".29"/>
<path d="M153.5 171l1.8 1.7-2.4-.9z" fill="#f00"/>
<path d="M114.8 158.6h19.1l19.3 12.7M153.5 171l1.8 1.7-2.4-.9zM155.4 184.7h2.6" fill="none" stroke="#f00" stroke-width=".29"/>
<path d="M155.4 184.2l2.6 .5-2.6 .5z" fill="#f00"/>
<path d="M138 184.7h2.5M155.4 184.2l2.6 .5-2.6 .5z" fill="none" stroke="#f00" stroke-width=".29"/>
<path d="M138 184.7l2.5-.5v1z" fill="#f00"/>
<path d="M330.4 155l-1.6 1.9M138 176.5v10.2M158 178v8.7M138 184.7l2.5-.5v1zM140.5 184.7h14.9" fill="none" stroke="#f00" stroke-width=".29"/>
<path d="M330 154.6l.8 .7-2 1.6z" fill="#f00"/>
<path d="M330 154.6l.8 .7-2 1.6zM325.9 160.2l-1.6 1.9" fill="none" stroke="#f00" stroke-width=".29"/>
<path d="M323.9 161.7l2-1.5-1.2 2.2z" fill="#f00"/>
<path d="M370.4 143.7h-30.4l-11.2 13.2M257.4 169.8l1.4 2M323.9 161.7l2-1.5-1.2 2.2zM324.3 162.1l-1.7 1.9" fill="none" stroke="#f00" stroke-width=".29"/>
<!-- layer: Center Mark(ISO) -->
<path d="M211.6 57.4h9.4M216.3 52.7v9.4M322.6 57.4h9.4M327.3 52.7v9.4M211.6 158.5h9.4M216.3 153.8v9.4M322.6 158.5h9.4M327.3 153.8v9.4M152.3 174.5h11.3M158 168.8v9.2" fill="none" stroke="#000" stroke-width=".29"/>
<!-- layer: Centerline(ISO) -->
<g fill="none" stroke="#000" stroke-width=".29">
<path d="M216.3 89.4v3.5M327.3 89.4v3.5M259.5 109.8h5.5M266.6 109.8h1.5M269.6 109.8h4.5M275.6 109.8h1.5M278.6 109.8h4.5M284.6 109.8h1.5M287.7 109.8h4.5M293.7 109.8h1.4M296.7 109.8h4.5M302.7 109.8h1.5"/>
<path d="M305.7 109.8h4.6M311.7 109.8h1.5M314.8 109.8h4.5M320.8 109.8h1.5M323.8 109.8h4.5M329.8 109.8h1.5M332.8 109.8h5.5M216.3 126.7v3.5M327.3 126.7v3.5M137.5 158.5h3.5M174.9 158.5h3.5"/>
</g>
<!-- layer: Dimensions(ISO) -->
<path d="M256.9 170.1l.8-.6 1.1 2.3z" fill="#f00"/>
<path d="M222 145.6h19l16.4 24.2M256.9 170.1l.8-.6 1.1 2.3zM260.5 199.7h2.5" fill="none" stroke="#f00" stroke-width=".29"/>
<path d="M260.5 199.7l2.5-.4v.9z" fill="#f00"/>
<path d="M260.5 199.7l2.5-.4v.9zM334.8 199.7h2.5" fill="none" stroke="#f00" stroke-width=".29"/>
<path d="M334.8 199.3l2.5 .4-2.5 .5z" fill="#f00"/>
<path d="M260.5 173.3v28.5M337.3 176.5v25.3M263 199.7h71.8M334.8 199.3l2.5 .4-2.5 .5z" fill="none" stroke="#f00" stroke-width=".29"/>
<text font-size="8.3" x="25.1" y="267.2">STELLENBOSCH UNIVERSITY</text>
<g font-size="4.8">
<text x="32.8" y="9.7">6</text>
<text x="101.2" y="9.7">5</text>
<text x="169.5" y="9.7">4</text>
<text x="237.8" y="9.7">3</text>
<text x="306.1" y="9.7">2</text>
<text x="374.5" y="9.7">1</text>
<text x="6.1" y="37.8">D</text>
<text x="400.4" y="37.8">D</text>
<text x="6.1" y="109.6">C</text>
<text x="400.4" y="109.6">C</text>
<text x="187.3" y="117.6" transform="rotate(-90 187.3 117.6)">(20,00)</text>
<text x="223.5" y="141.9">R1,60</text>
<text x="116.3" y="154.8">R1,60</text>
<text x="192.7" y="168.8" transform="rotate(-90 192.7 168.8)">5,50</text>
<text x="343.7" y="168.8" transform="rotate(-90 343.7 168.8)">5,50</text>
<text x="6.2" y="181.3">B</text>
<text x="141.9" y="181.1">10,00</text>
<text x="191.3" y="182.4">5,00</text>
<text x="341.8" y="181.8">5,00</text>
<text x="400.5" y="181.3">B</text>
<text x="292.8" y="196">38,40</text>
<text x="264.1" y="210.5">(65,50)</text>
<text x="294.8" y="238">Parts List</text>
<text x="216.2" y="243.6">1</text>
<text x="226" y="243.7">MODIFIED HEAT</text>
<text x="289.6" y="243.6">2</text>
<text x="302" y="243.7">SPREADFAST HEAT SINK HOUSING 15</text>
<text x="77.1" y="247.3">PW Breytenbach</text>
<text x="226" y="250.2">SINKS</text>
<text x="302" y="250.2">MM 65 MM 25 MM</text>
<text x="6.2" y="253.1">A</text>
<text x="77.1" y="252.8">26122146@sun.ac.za</text>
<text x="400.5" y="253.1">A</text>
<text x="77.1" y="258.3">078</text>
<text x="86.6" y="258.3">780</text>
<text x="96.1" y="258.3">9388</text>
<text x="239.6" y="262.9">3</text>
<text x="243.7" y="262.9">2 : 1</text>
<text x="232.7" y="268">mm</text>
<text x="279.6" y="264.7">MODIFIED HEAT SINK DESIGN</text>
<text x="40.8" y="274.5">26122146</text>
<text x="104.1" y="273.6">PW Breytenbach</text>
<text x="225.4" y="274.8">07/04/2026</text>
<text x="285.1" y="274.5">12</text>
<text x="296.8" y="274.4">12</text>
<text x="350.6" y="274.5">00-02-03</text>
<text x="32.8" y="281.1">6</text>
<text x="101.2" y="281.1">5</text>
<text x="169.5" y="281.1">4</text>
<text x="237.8" y="281.1">3</text>
<text x="306.1" y="281.1">2</text>
<text x="374.5" y="281.1">1</text>
</g>
<text font-size="4.6" x="344.6" y="139.8">⌀2,20 TYP</text>
<g font-size="4.1">
<text x="12.4" y="241.7">UNLESS OTHERWISE STATED</text>
<text x="79.3" y="242.6">IF IN DOUBT ASK</text>
<text x="12.4" y="248.6">TOLERANCES ±0,1</text>
<text x="12.4" y="256.7">ANGLES 1°</text>
<text x="212.2" y="256.5">ITEM</text>
<text x="237.7" y="256.7">DESCRIPTION</text>
<text x="282.4" y="256.9">Qty.</text>
<text x="305.4" y="256.9">MATERIAL / SPECIFICATIONS</text>
<text x="212.1" y="263">SCALE ON A</text>
<text x="211.8" y="268.4">UNITS IN</text>
<text x="263.5" y="265.6">TITLE:</text>
<text x="11.6" y="274.8">STUDENT Nr.</text>
<text x="78.5" y="274.6">DRAWN BY</text>
<text x="164.6" y="274.8">CHECKED</text>
<text x="211.8" y="274.6">DATE</text>
<text x="263.4" y="274.6">SHEET Nr.</text>
<text x="291.3" y="274.6">OF</text>
<text x="304.2" y="274.6">SHEETS</text>
<text x="342.8" y="274.5">Nr.</text>
</g>
</svg>
